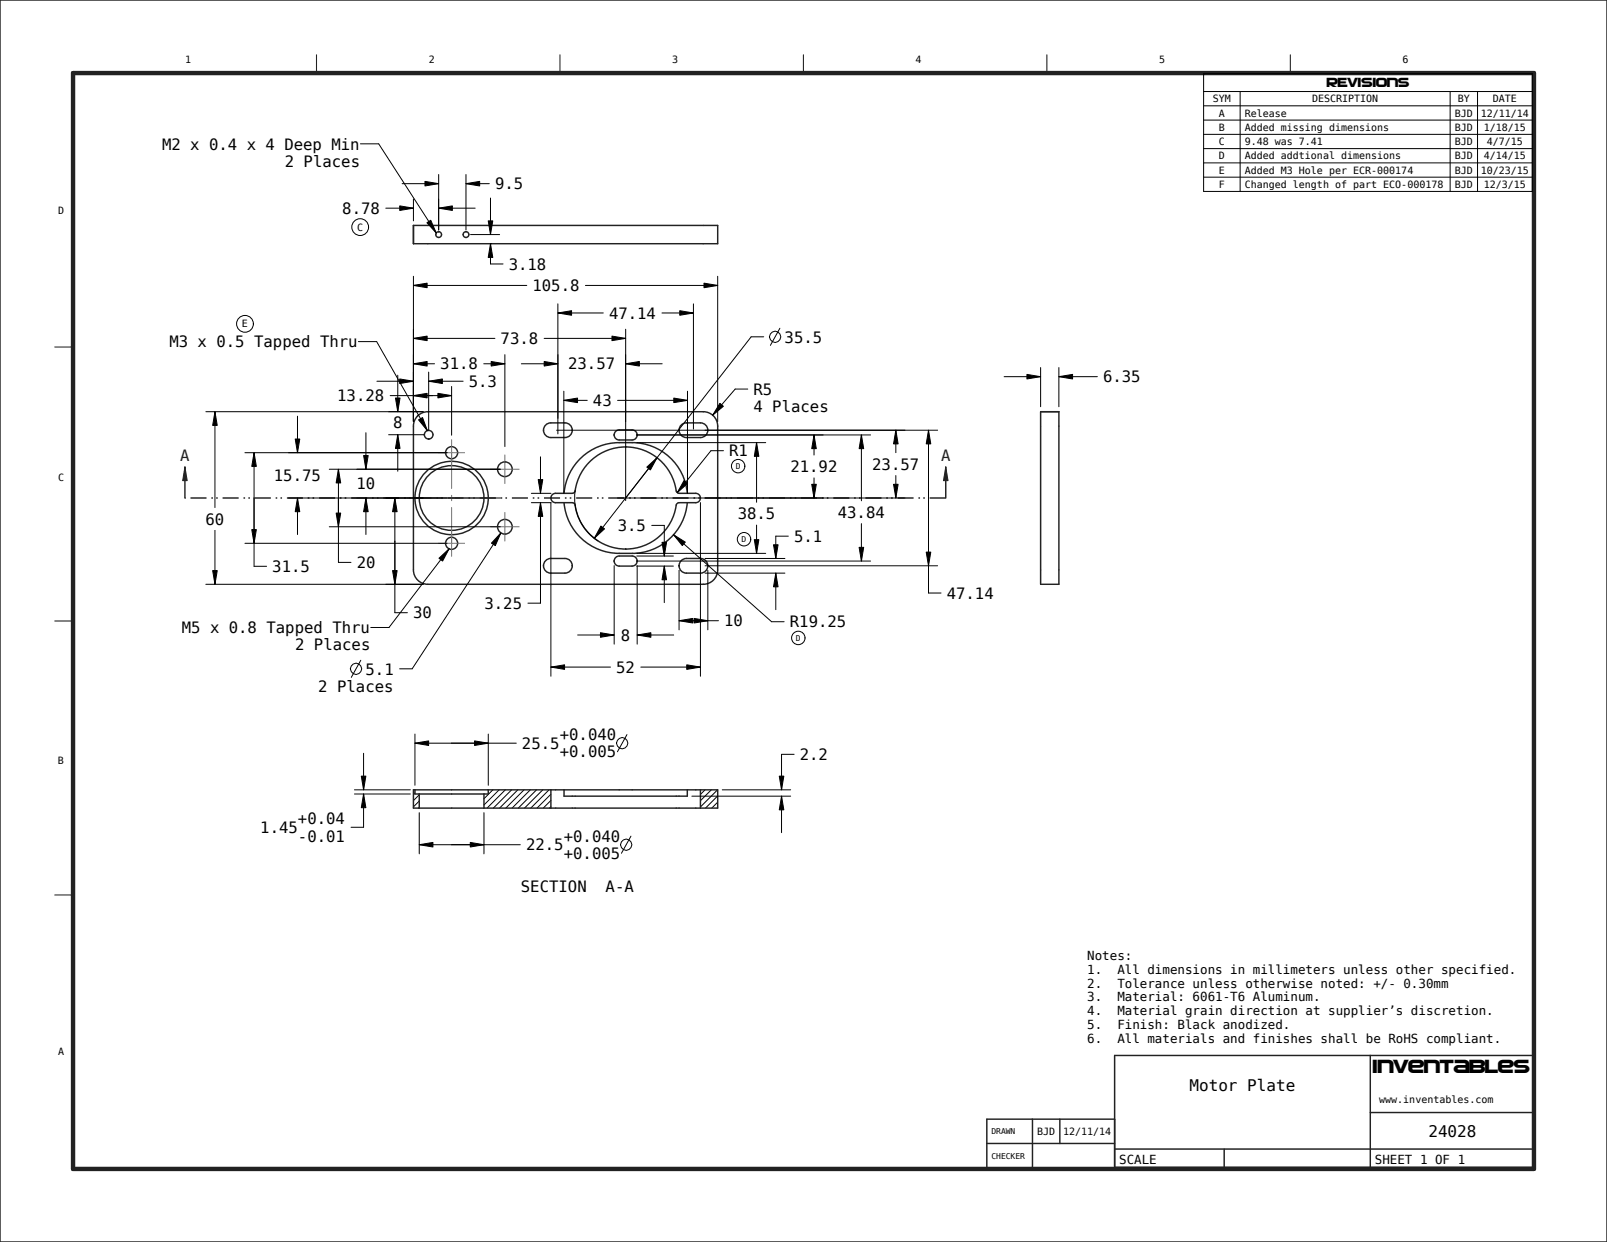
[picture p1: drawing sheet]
<svg xmlns="http://www.w3.org/2000/svg" width="559mm" height="432mm" viewBox="0 0 559 432" stroke-linecap="round" stroke-linejoin="round" font-family="sans-serif">
<path d="M328.9 173.1h-264.6" fill="none" stroke="#222" stroke-width=".51" stroke-dasharray="5.6 1.7 .6 1.1 .6 1.7" stroke-linecap="butt"/>
<path d="M328.9 162.3v10.8" fill="none" stroke="#222" stroke-width=".51"/>
<path d="M328.9 162.3l.8 4.8h-1.6z" fill="#222"/>
<path d="M328.9 162.3l.8 4.8h-1.6z" fill="none" stroke="#222" stroke-width=".35"/>
<path d="M64.3 162.3v10.8" fill="none" stroke="#222" stroke-width=".51"/>
<path d="M64.3 162.3l.8 4.8h-1.6z" fill="#222"/>
<path d="M64.3 162.3l.8 4.8h-1.6z" fill="none" stroke="#222" stroke-width=".35"/>
<g fill="none" stroke="#000" stroke-width=".35">
<path d="M418.5 25.7h114.3v40.9h-114.3zM418.5 31.8h114.3M418.5 36.8h114.3M431.2 31.8v34.8M504.3 31.8v34.8M513.8 31.8v34.8M418.5 41.7h114.3M418.5 46.7h114.3M418.5 51.7h114.3M418.5 56.6h114.3M134.2 72.4h9.6M139 71.6l4.8 .8-4.8 .8z"/>
<path d="M139.8 63.9h12.7M143.8 69.2v7.6M147.8 63.1l4.7 .8-4.7 .7zM152.5 72.4l4.8-.8v1.6zM152.5 60.7v19.3M152.5 72.4h12.7M162 63.9l4.8-.8v1.5zM162 60.7v19.3M162 63.9h8.2M169.8 76.8h1.6l-.8 4.8zM170.6 68.9v12.7M418.5 61.6h114.3"/>
<path d="M143.8 99.2l4.7-.8v1.6zM143.8 96.1v50.5M143.8 99.2h39.4M163.6 81.6h10.1M170.6 84.7l.8 4.8h-1.6zM170.6 84.7h.1M170.6 84.7v7.1h4.3M203.6 99.2h46M244.8 98.4l4.8 .8-4.8 .8zM249.6 96.1v50.5M143.8 117.6l4.7-.7v1.5zM143.8 117.6h28.3"/>
<path d="M189.2 117.6h28.4M194 108.8l4.8-.8v1.6zM194 105.6v45.3M194 108.8h15.8M212.8 116.9l4.8 .7-4.8 .8zM217.6 114.5v59.5M230.2 108.8h10.9M236.4 108l4.7 .8-4.7 .8zM241.1 105.6v43.6M265.6 117.1h-4.4l-54.5 70M271.2 114.1l-3.3 6M131.1 132.5h12.7"/>
<path d="M135.7 137.5h21.3M137.5 138.4h1.6l-.8 4.7zM138.3 130.4v12.7M139 131.8l4.8 .7-4.8 .8zM143.8 126.5l4.7-.8v1.6zM143.8 137.5l4.7-.7v1.5zM143.8 126.5h7.3M149.1 132.5l4.7-.7v1.5zM149.1 129.4v20.2M149.1 132.5h11.9M152.3 136.8l4.7 .7-4.7 .8zM157 134.4v16.9"/>
<path d="M168.2 126.5h7.4M170.8 125.7l4.8 .8-4.8 .8zM175.6 123.3v32M181.3 126.5h12.7M189.2 125.7l4.8 .8-4.8 .8zM196.1 139.2l4.7-.8v1.6zM196.1 136v35.6M196.1 139.2h8.1M214.7 139.2h24.4M217.6 126.5l4.7-.8v1.6zM217.6 126.5h12.7M234.3 138.4l4.8 .8-4.8 .8z"/>
<path d="M239.1 136v35.6M260 135.3h-4.4l-7.8 9M349.2 131h12.7M357.1 130.2l4.8 .8-4.8 .8zM361.9 127.8v13.6M368.2 131l4.8-.8v1.6zM368.2 127.8v13.6M368.2 131h13.4M71.6 143.1h75.6M74.7 143.1l.8 4.8h-1.5zM74.7 143.1v33.4M85.2 157.4h70.2"/>
<path d="M88.3 157.4l.8 4.8h-1.6zM88.3 157.4v39.5h4.4M102.7 152.6h1.5l-.8 4.8zM103.4 144.7v12.7M126.4 158.4h1.6l-.8 4.7zM127.2 150.4v12.7M135.1 151.1h12.4M138.3 151.1l.8 4.8h-1.6zM138.3 151.1v12.7M187.9 158.8v12.7M193.5 149.6h132.5M221.4 151.2h81.3"/>
<path d="M221.4 153.9h44.9M250.3 140.2l1.2 1.1-3.7 3zM251.6 156.7h-4.4l-11.7 14.6M263.1 153.9l.8 4.8h-1.6zM263.1 153.9v20.7M283.1 151.2l.8 4.8h-1.6zM283.1 151.2v7M299.5 151.2l.8 4.8h-1.6zM299.5 151.2v22.9M311.5 149.6l.8 4.7h-1.6zM311.5 149.6v7.8M322.9 149.6l.8 4.7h-1.6z"/>
<path d="M322.9 149.6v56.6h4.3M100.3 173.1h73.7M103.4 173.1l.8 4.8h-1.5zM103.4 173.1v12.7M114.5 163.1h59.5M116.9 178.4h1.6l-.8 4.7zM117.7 163.1l.8 4.8h-1.6zM117.7 163.1v32.4h4.3M127.2 173.1l.8 4.8h-1.6zM127.2 173.1v12.7M137.3 173.1l.8 4.8h-1.6zM137.3 173.1v39.9h4.4"/>
<path d="M184.8 171.5h6.8M184.8 174.8h6.8v60.3M187.1 166.8h1.6l-.8 4.7zM187.9 174.8l.8 4.7h-1.6zM187.9 174.8v34.9h-4.3M200 170.7a17.8 17.8 0 0 0 7.9 17.4M214.7 173.1h100M224.9 162.4l3.6-3.3-2.3 4.3zM237.9 167.1l1.2 1-3.6 3.2zM243.6 174.7v60.4M282.3 168.4h1.6l-.8 4.7zM283.1 166.1v7"/>
<path d="M310.7 168.4h1.6l-.8 4.7zM311.5 165.3v7.8M74 198.4h1.5l-.8 4.7zM74.7 184.4v18.7M85.2 188.9h70.2M87.5 184.1h1.6l-.8 4.8zM114.5 183.1h59.5M136.5 198.4h1.6l-.8 4.7zM174.2 185.3l-2 4.4-1.3-.9zM174.2 185.3l-30.9 47.2h-4.3M209 182.9l1.2 1-3.5 3.2zM213.6 196.6v27.3"/>
<path d="M221.4 195.1h81.3M221.4 196.8h12.8M221.4 193.3h12.8M221.4 192.4h44.9M221.6 196.6v27.3M226.6 182.7h4.4v10.6M230.2 188.5h1.6l-.8 4.8zM231 196.8l.8 4.8h-1.6zM231 196.8v12.7M234.2 185.9l4.1 2.6-1.1 1.2zM234.2 185.9l34.1 30.3h4.4M236.1 198.3v20.7"/>
<path d="M245.2 196.7h80.8M245.2 199.3h27.7M245.2 194.2h27.7M246.1 198.3v20.7M262.3 187.6h1.6l-.8 4.8zM263.1 182.5v9.9M269 189.4h1.6l-.8 4.8zM269.8 199.3l.8 4.7h-1.6zM269.8 199.3v12.7M274.1 186.4h-4.3v7.8M298.7 190.3h1.6l-.8 4.8zM299.5 182.1v13"/>
<path d="M322.1 191.9h1.6l-.8 4.8zM71.6 203.1h75.6M208.8 220l4.8 .8-4.8 .8zM236.1 215.8l4.8-.8v1.6zM236.1 215.8h13.7M241.4 215l4.7 .8-4.7 .8zM125.5 229.5l-3.3 6M191.6 231.9l4.7-.8v1.6zM191.6 231.9h20.7M200.9 220.8h12.7M221.6 220.8l4.7-.8v1.6zM221.6 220.8h12.7"/>
<path d="M222.8 231.9h20.8M238.8 231.1l4.8 .8-4.8 .8zM144.3 258.4l4.7-.8v1.6zM144.3 255.2v17.8M144.3 258.4h35.2M165 257.6l4.8 .8-4.8 .8zM169.8 255.2v17.8M218 255.4l-3.3 6M123.3 274.6h19.4M123.3 276h19.4M125.6 269.8h1.6l-.8 4.8zM126.4 276l.8 4.8h-1.6z"/>
<path d="M126.4 261.9v12.7M126.4 276v11.6h-4.3M144.3 275.7l-.5 .5M145.8 278.5l-2 2M145.8 276.3l-2 2M171.4 274.6l-3.1 3.1M173.6 274.6l-5.3 5.3M175.7 274.6l-6.3 6.3M177.9 274.6l-6.4 6.3M180.1 274.6l-6.4 6.3M182.2 274.6l-6.3 6.3M184.4 274.6l-6.3 6.3"/>
<path d="M186.6 274.6l-6.4 6.3M188.7 274.6l-6.3 6.3M190.9 274.6l-6.3 6.3M191.6 278.3l-2.7 2.6M191.6 276.1l-4.9 4.8M240.6 276.8h34.3M245.2 274.6l-1.6 1.6M247.3 274.6l-3.7 3.8M249.5 274.6l-5.9 5.9M249.6 278.9l-2.1 2M249.6 276.7l-4.3 4.2M251.1 274.6h23.8"/>
<path d="M271 269.8h1.6l-.8 4.8zM271.8 276.8l.8 4.8h-1.6zM271.8 276.8v12.7M276.1 262.3h-4.3v12.3M145.8 293.7l4.7-.8v1.6zM145.8 280.7l-.3 .2M145.8 282.5v14.4M145.8 293.7h35.1M163.5 292.9l4.8 .8-4.8 .8zM168.3 282.5v14.4M191.6 280.5l-.5 .4M219.4 290.7l-3.3 6"/>
<circle cx="269.5" cy="117.1" r="1.95"/>
<circle cx="123.8" cy="232.5" r="1.95"/>
<circle cx="216.3" cy="258.4" r="1.95"/>
<circle cx="217.7" cy="293.7" r="1.95"/>
</g>
<g fill="none" stroke="#222" stroke-width=".51">
<path d="M0 0h558.8v431.8h-558.8zM143.8 78.4h105.8v6.3h-105.8zM145.2 144.6l1.4-1 2.2-.5h95.8a5 5 0 0 1 5 5v50a5 5 0 0 1-5 5h-95.8a5 5 0 0 1-5-5v-50l.5-2.1zM189.9 147.6l1.6-.6h4.9a2.55 2.55 0 0 1 2.6 2.6 2.55 2.55 0 0 1-2.6 2.5h-4.9a2.55 2.55 0 0 1-2.4-1.7 2.55 2.55 0 0 1 .8-2.8zM214.1 150l1.2-.5h4.5a1.75 1.75 0 0 1 1.8 1.7 1.75 1.75 0 0 1-1.8 1.8h-4.5a1.75 1.75 0 0 1-1.6-1.1 1.75 1.75 0 0 1 .4-1.9zM237.1 147.6l1.6-.6h4.9a2.55 2.55 0 0 1 2.5 2.6 2.55 2.55 0 0 1-2.5 2.5h-4.9a2.55 2.55 0 0 1-2.4-1.7 2.55 2.55 0 0 1 .8-2.8zM361.9 143.1h6.3v60h-6.3zM192 172l1.2-.5h5.8l.9-.5a17.8 17.8 0 0 1 17.7-15.6 17.8 17.8 0 0 1 17.7 15.6l.8 .5h5.8a1.62 1.62 0 0 1 1.7 1.6 1.62 1.62 0 0 1-1.7 1.7h-5.8l-.8 .5a17.8 17.8 0 0 1-17.7 15.6 17.8 17.8 0 0 1-17.7-15.6l-.9-.5h-5.8a1.62 1.62 0 0 1-1.5-1 1.62 1.62 0 0 1 .3-1.8zM196.1 174.8a19.2 19.2 0 0 0 19.2 17.6 23.3 23.3 0 0 0 14.2-2.6 19.2 19.2 0 0 0 9.5-15M196.1 171.5a19.2 19.2 0 0 1 19.2-17.6 23.3 23.3 0 0 1 14.2 2.6 19.2 19.2 0 0 1 9.5 15M189.9 194.7l1.6-.5h4.9a2.55 2.55 0 0 1 2.6 2.5 2.55 2.55 0 0 1-2.6 2.6h-4.9a2.55 2.55 0 0 1-2.4-1.7 2.55 2.55 0 0 1 .8-2.9zM214.1 193.8l1.2-.5h4.5a1.75 1.75 0 0 1 1.8 1.8 1.75 1.75 0 0 1-1.8 1.7h-4.5a1.75 1.75 0 0 1-1.6-1.1 1.75 1.75 0 0 1 .4-1.9z"/>
<path d="M236.7 195.1l1.4-.9h5.5a2.55 2.55 0 0 1 2.5 2.5 2.55 2.55 0 0 1-2.5 2.6h-4.9a2.55 2.55 0 0 1-2.3-1.5 2.55 2.55 0 0 1 .3-2.7zM143.8 274.6h105.8v6.3h-105.8zM144.3 274.6v1.4h25.5v-1.4M145.8 276v4.9M168.3 276v4.9M191.6 274.6v6.3M196.1 274.6v2.2h42.9v-2.2M243.6 274.6v6.3M476.5 366.9v38.9M343.1 397.5h44.5M359 389.1v16.9M368.5 389.1v8.4"/>
<path d="M387.6 399.5h146M387.6 389.1h-44.5v16.9h44.5v-39.1h146v38.9h-146M425.7 399.5v6.3M476.5 386.8h57.1"/>
<circle cx="152.5" cy="81.6" r="1"/>
<circle cx="162" cy="81.6" r="1"/>
<circle cx="149.1" cy="151.1" r="1.5"/>
<circle cx="157" cy="157.4" r="2.1"/>
<circle cx="157" cy="173.1" r="11.3"/>
<circle cx="157" cy="173.1" r="12.8"/>
<circle cx="175.6" cy="163.1" r="2.55"/>
<circle cx="157" cy="188.9" r="2.1"/>
<circle cx="175.6" cy="183.1" r="2.55"/>
</g>
<path d="M25.4 25.4h508v381h-508z" fill="none" stroke="#222" stroke-width="1.5"/>
<path d="M110.1 19.1v6.3M194.7 19.1v6.3M279.4 19.1v6.3M364 19.1v6.3M448.7 19.1v6.3M19 120.6h6.4M19 215.9h6.4M19 311.1h6.4" fill="none" stroke="#222" stroke-width=".38"/>
<g fill="#000">
<path d="M139 71.6l4.8 .8-4.8 .8zM152.5 72.4l4.8-.8v1.6zM147.8 63.1l4.7 .8-4.7 .7zM162 63.9l4.8-.8v1.5zM143.8 99.2l4.7-.8v1.6zM170.6 84.7l.8 4.8h-1.6zM169.8 76.8h1.6l-.8 4.8zM244.8 98.4l4.8 .8-4.8 .8zM143.8 117.6l4.7-.7v1.5zM194 108.8l4.8-.8v1.6zM212.8 116.9l4.8 .7-4.8 .8zM236.4 108l4.7 .8-4.7 .8z"/>
<path d="M143.8 126.5l4.7-.8v1.6zM143.8 137.5l4.7-.7v1.5zM139 131.8l4.8 .7-4.8 .8zM149.1 132.5l4.7-.7v1.5zM152.3 136.8l4.7 .7-4.7 .8zM170.8 125.7l4.8 .8-4.8 .8zM189.2 125.7l4.8 .8-4.8 .8zM196.1 139.2l4.7-.8v1.6zM217.6 126.5l4.7-.8v1.6zM234.3 138.4l4.8 .8-4.8 .8zM357.1 130.2l4.8 .8-4.8 .8zM368.2 131l4.8-.8v1.6z"/>
<path d="M74.7 143.1l.8 4.8h-1.5zM88.3 157.4l.8 4.8h-1.6zM102.7 152.6h1.5l-.8 4.8zM137.5 138.4h1.6l-.8 4.7zM138.3 151.1l.8 4.8h-1.6zM224.9 162.4l3.6-3.3-2.3 4.3zM250.3 140.2l1.2 1.1-3.7 3zM263.1 153.9l.8 4.8h-1.6zM283.1 151.2l.8 4.8h-1.6zM299.5 151.2l.8 4.8h-1.6zM311.5 149.6l.8 4.7h-1.6zM322.9 149.6l.8 4.7h-1.6z"/>
<path d="M103.4 173.1l.8 4.8h-1.5zM117.7 163.1l.8 4.8h-1.6zM127.2 173.1l.8 4.8h-1.6zM126.4 158.4h1.6l-.8 4.7zM137.3 173.1l.8 4.8h-1.6zM187.1 166.8h1.6l-.8 4.7zM187.9 174.8l.8 4.7h-1.6zM237.9 167.1l1.2 1-3.6 3.2zM282.3 168.4h1.6l-.8 4.7zM310.7 168.4h1.6l-.8 4.7zM87.5 184.1h1.6l-.8 4.8zM116.9 178.4h1.6l-.8 4.7z"/>
<path d="M174.2 185.3l-2 4.4-1.3-.9zM209 182.9l1.2 1-3.5 3.2zM231 196.8l.8 4.8h-1.6zM230.2 188.5h1.6l-.8 4.8zM234.2 185.9l4.1 2.6-1.1 1.2zM262.3 187.6h1.6l-.8 4.8zM269.8 199.3l.8 4.7h-1.6zM269 189.4h1.6l-.8 4.8zM298.7 190.3h1.6l-.8 4.8zM322.1 191.9h1.6l-.8 4.8zM74 198.4h1.5l-.8 4.7zM136.5 198.4h1.6l-.8 4.7z"/>
<path d="M236.1 215.8l4.8-.8v1.6zM241.4 215l4.7 .8-4.7 .8zM191.6 231.9l4.7-.8v1.6zM208.8 220l4.8 .8-4.8 .8zM221.6 220.8l4.7-.8v1.6zM238.8 231.1l4.8 .8-4.8 .8zM144.3 258.4l4.7-.8v1.6zM165 257.6l4.8 .8-4.8 .8zM125.6 269.8h1.6l-.8 4.8zM126.4 276l.8 4.8h-1.6zM271 269.8h1.6l-.8 4.8zM271.8 276.8l.8 4.8h-1.6z"/>
<path d="M145.8 293.7l4.7-.8v1.6zM163.5 292.9l4.8 .8-4.8 .8z"/>
</g>
<path d="M152.4 157.4h9.3M157 152.7v17.3M175.6 158v10.2M141.7 173.1h12.2M156 173.1h2.1M157 172.1v2.1M157 176.3v17.2M160.2 173.1h12.1M170.5 163.1h10.2M175.6 178v10.2M152.4 188.9h9.3M170.5 183.1h10.2" fill="none" stroke="#707070" stroke-width=".35"/>
<!-- layer: BALLOONS -->
<g fill="none" stroke="#000" stroke-width=".35">
<path d="M125.3 50h6.4l20 31M148.5 77.4l1.3-.8 1.9 4.4zM124.6 118.8h6.4l17.6 30.9M145.6 146l1.3-.8 1.7 4.5zM152.6 194.1l3.6-3.3-2.3 4.3zM156.2 190.8l-20.9 27.4h-6.4"/>
<circle cx="125.2" cy="79" r="2.92"/>
<circle cx="85.2" cy="112.6" r="2.92"/>
<circle cx="256.7" cy="162.1" r="2.34"/>
<circle cx="258.7" cy="187.5" r="2.34"/>
<circle cx="277.6" cy="221.8" r="2.34"/>
</g>
<path d="M148.5 77.4l1.3-.8 1.9 4.4zM145.6 146l1.3-.8 1.7 4.5zM152.6 194.1l3.6-3.3-2.3 4.3z" fill="#000"/>
<text font-size="6.9" x="477.2" y="373">Inventables</text>
<g font-size="5.6">
<text x="413.6" y="379.2">Motor Plate</text>
<text x="496.7" y="395.2">24028</text>
</g>
<g font-size="5.4">
<text x="56.3" y="52">M2 x 0.4 x 4 Deep Min</text>
<text x="99" y="57.9">2 Places</text>
<text x="172.1" y="65.8">9.5</text>
<text x="119" y="74.4">8.78</text>
<text x="176.9" y="93.8">3.18</text>
<text x="185.2" y="101.2">105.8</text>
<text x="211.8" y="110.8">47.14</text>
<text x="174.1" y="119.6">73.8</text>
<text x="272.8" y="119.1">35.5</text>
<text x="58.9" y="120.7">M3 x 0.5 Tapped Thru</text>
<text x="153.1" y="128.5">31.8</text>
<text x="197.6" y="128.5">23.57</text>
<text x="163" y="134.5">5.3</text>
<text x="262" y="137.2">R5</text>
<text x="383.6" y="132.9">6.35</text>
<text x="117.3" y="139.5">13.28</text>
<text x="206.2" y="141.2">43</text>
<text x="262" y="143.2">4 Places</text>
<text x="136.7" y="149">8</text>
<text x="253.6" y="158.7">R1</text>
<text x="95.2" y="167.2">15.75</text>
<text x="274.8" y="164.2">21.92</text>
<text x="303.3" y="163.3">23.57</text>
<text x="123.9" y="170.1">10</text>
<text x="71.5" y="182.4">60</text>
<text x="214.8" y="184.6">3.5</text>
<text x="256.5" y="180.6">38.5</text>
<text x="291.3" y="180.1">43.84</text>
<text x="276.1" y="188.4">5.1</text>
<text x="124" y="197.5">20</text>
<text x="94.7" y="198.9">31.5</text>
<text x="329.2" y="208.2">47.14</text>
<text x="143.7" y="215">30</text>
<text x="168.5" y="211.7">3.25</text>
<text x="63.2" y="220.1">M5 x 0.8 Tapped Thru</text>
<text x="251.8" y="217.8">10</text>
<text x="274.7" y="218.1">R19.25</text>
<text x="102.6" y="226.1">2 Places</text>
<text x="215.9" y="222.8">8</text>
<text x="214.3" y="233.9">52</text>
<text x="127.1" y="234.5">5.1</text>
<text x="110.7" y="240.5">2 Places</text>
<text x="194.7" y="257.4">+0.040</text>
<text x="181.5" y="260.4">25.5</text>
<text x="194.7" y="263.3">+0.005</text>
<text x="278.1" y="264.2">2.2</text>
<text x="103.6" y="286.6">+0.04</text>
<text x="90.5" y="289.6">1.45</text>
<text x="103.6" y="292.6">-0.01</text>
<text x="196" y="292.7">+0.040</text>
<text x="182.9" y="295.7">22.5</text>
<text x="196" y="298.6">+0.005</text>
<text x="181.1" y="310.1">SECTION</text>
<text x="210.6" y="310.1">A-A</text>
</g>
<g font-size="5.4" fill="#222">
<text x="62.7" y="160.4">A</text>
<text x="327.2" y="160.4">A</text>
</g>
<text font-size="4.8" x="461.4" y="30.3">REVISIONS</text>
<g font-size="4.3">
<text x="378.1" y="333.9">Notes:</text>
<text x="378.1" y="338.6">1.</text>
<text x="388.5" y="338.6">All dimensions in millimeters unless other specified.</text>
<text x="378.1" y="343.4">2.</text>
<text x="388.5" y="343.4">Tolerance unless otherwise noted: +/- 0.30mm</text>
<text x="378.1" y="348.2">3.</text>
<text x="378.1" y="352.9">4.</text>
<text x="388.5" y="348.2">Material: 6061-T6 Aluminum.</text>
<text x="388.5" y="352.9">Material grain direction at supplier’s discretion.</text>
<text x="378.1" y="357.7">5.</text>
<text x="388.5" y="357.7">Finish: Black anodized.</text>
<text x="378.1" y="362.5">6.</text>
<text x="388.5" y="362.5">All materials and finishes shall be RoHS compliant.</text>
<text x="389.2" y="404.7">SCALE</text>
<text x="478.1" y="404.7">SHEET 1 OF 1</text>
</g>
<g font-size="3.5">
<text x="64.4" y="22.1">1</text>
<text x="149.1" y="22.1">2</text>
<text x="233.7" y="22.1">3</text>
<text x="318.4" y="22.1">4</text>
<text x="403.1" y="22.1">5</text>
<text x="487.7" y="22.1">6</text>
<text x="421.7" y="35.6">SYM</text>
<text x="456.2" y="35.6">DESCRIPTION</text>
<text x="506.9" y="35.6">BY</text>
<text x="519.1" y="35.6">DATE</text>
<text x="423.8" y="40.5">A</text>
<text x="432.8" y="40.5">Release</text>
<text x="505.9" y="40.5">BJD</text>
<text x="514.9" y="40.5">12/11/14</text>
<text x="423.8" y="45.5">B</text>
<text x="432.8" y="45.5">Added missing dimensions</text>
<text x="505.9" y="45.5">BJD</text>
<text x="516" y="45.5">1/18/15</text>
<text x="423.8" y="50.5">C</text>
<text x="432.8" y="50.5">9.48 was 7.41</text>
<text x="505.9" y="50.5">BJD</text>
<text x="517" y="50.5">4/7/15</text>
<text x="423.8" y="55.4">D</text>
<text x="432.8" y="55.4">Added addtional dimensions</text>
<text x="505.9" y="55.4">BJD</text>
<text x="516" y="55.4">4/14/15</text>
<text x="423.8" y="60.4">E</text>
<text x="423.8" y="65.3">F</text>
<text x="432.8" y="60.4">Added M3 Hole per ECR-000174</text>
<text x="432.8" y="65.3">Changed length of part ECO-000178</text>
<text x="505.9" y="60.4">BJD</text>
<text x="505.9" y="65.3">BJD</text>
<text x="514.9" y="60.4">10/23/15</text>
<text x="516" y="65.3">12/3/15</text>
<text x="20.2" y="74.3">D</text>
<text x="124.2" y="80.2">C</text>
<text x="84.1" y="113.9">E</text>
<text x="20.2" y="167.3">C</text>
<text x="20.1" y="265.7">B</text>
<text x="20.2" y="366.7">A</text>
<text x="479.6" y="383.4">www.inventables.com</text>
<text x="360.6" y="394.6">BJD</text>
<text x="369.7" y="394.6">12/11/14</text>
</g>
<g font-size="2.8">
<text x="255.8" y="163.1">D</text>
<text x="257.9" y="188.5">D</text>
<text x="276.8" y="222.8">D</text>
<text x="344.7" y="394.3">DRAWN</text>
<text x="344.7" y="402.8">CHECKER</text>
</g>
</svg>
